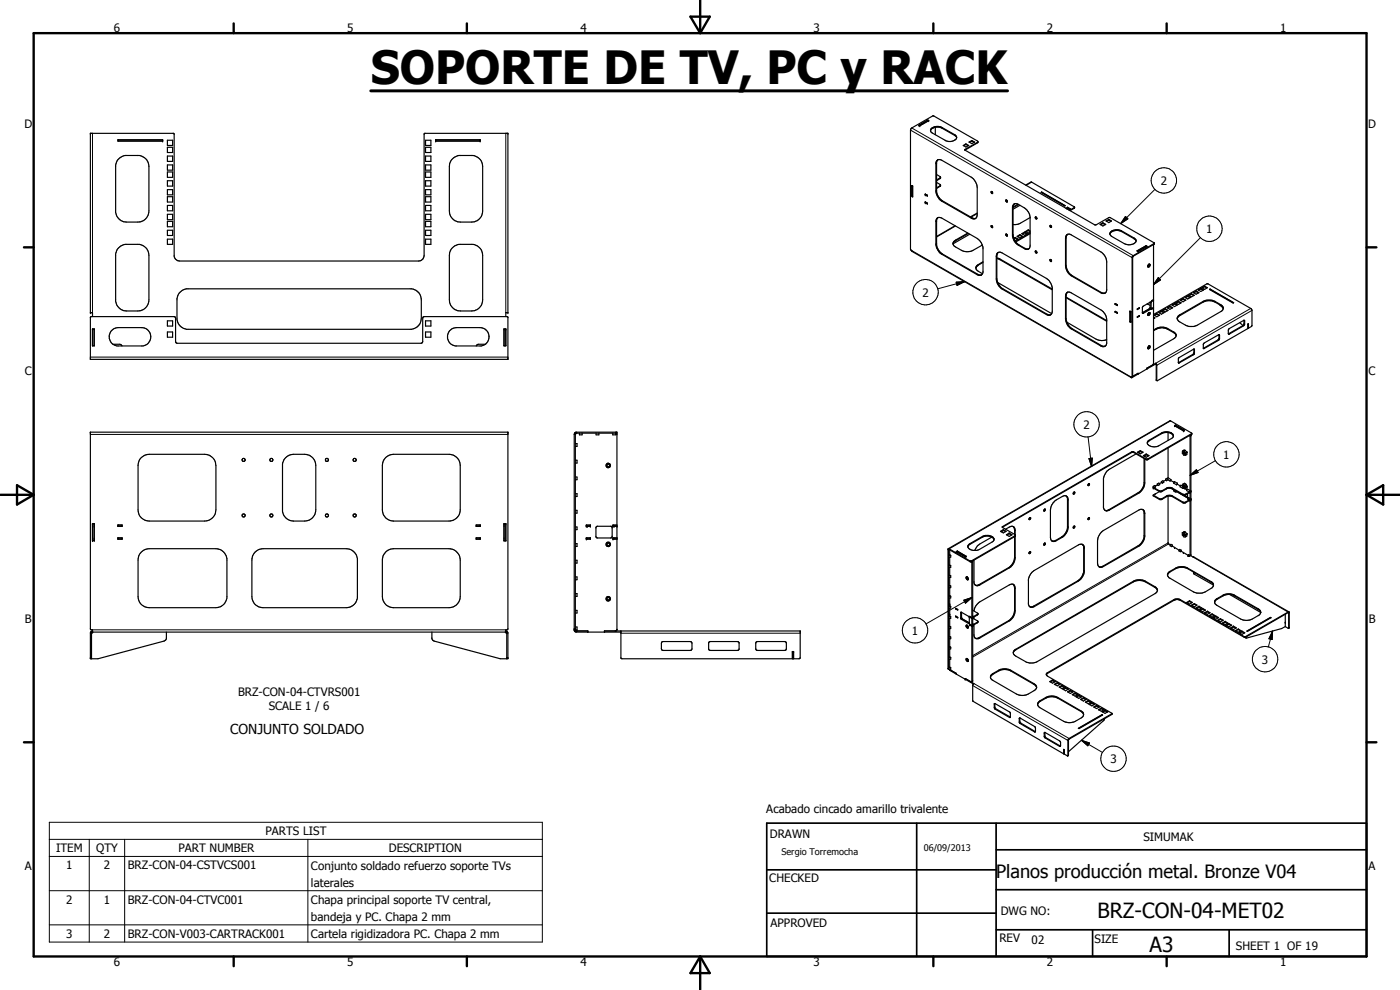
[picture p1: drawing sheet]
<svg xmlns="http://www.w3.org/2000/svg" width="420mm" height="297mm" viewBox="0 0 420 297" stroke-linecap="round" stroke-linejoin="round" font-family="sans-serif">
<g fill="none" stroke="#000" stroke-width=".35">
<path d="M275.8 37.6l2.7-1.6 .2 .2-2.7 1.5zM279.3 39.2l.3 .6 4 2.3a2.47 2.47 0 0 0 3.5-.8v-.2M279.3 39.2a2.15 2.15 0 0 1 3.2-1.1l4 2.3 .6 .7M279.3 39v.2M279.3 39l1.2-.8h1.7l4.3 2.4 .6 .5M280.7 38.2v2.2M35.4 47.9l1-.8 1.2-.4h4.2a3.4 3.4 0 0 1 2.9 3.3v13.3a3.3 3.3 0 0 1-3.4 3.3h-3.3a3.4 3.4 0 0 1-3.3-2.8v-14.3zM35.4 42h13.4v.3h-13.4zM35.5 42v.3M50.2 42.1h1.6v1.5h-1.6zM50.2 46.8h1.6v1.6h-1.6zM50.2 51.6h1.6v1.6h-1.6z"/>
<path d="M50.2 56.9h1.6v1.6h-1.6zM50.2 59h1.6v1.6h-1.6zM50.2 54.2h1.6v1.6h-1.6zM50.2 49.5h1.6v1.6h-1.6zM50.2 44.2h1.6v1.6h-1.6zM127.7 42.1h1.6v1.5h-1.6zM127.7 44.2h1.6v1.6h-1.6zM127.7 46.8h1.6v1.6h-1.6zM127.7 49.5h1.6v1.6h-1.6zM127.7 51.6h1.6v1.6h-1.6zM127.7 54.2h1.6v1.6h-1.6zM127.7 56.9h1.6v1.6h-1.6z"/>
<path d="M127.7 59h1.6v1.6h-1.6zM130.8 42h13.3v.3h-13.3zM135.5 47.9l1-.8 1.2-.4h4.2a3.4 3.4 0 0 1 3 3.3v13.3a3.3 3.3 0 0 1-3.4 3.3h-3.3a3.3 3.3 0 0 1-3.3-3.3v-13.3v-.9zM273.6 55.7l.3 .1v3.1l-.3-.2zM277.7 58.3l.6 .3v.2l-.6-.3zM281.1 52.4l1.1 .6 .1 .5M281.1 54.7l1.2 .8-.1 .4-1.1 .7M281.2 48.2l.5-.3 .7 .1 9.1 5.2a4.2 4.2 0 0 1 1.8 3.1v8.1a1.08 1.08 0 0 1-.6 1.2 1.08 1.08 0 0 1-1.2-.2l-8.9-5-1.1-1.2-.6-1.6v-8.8zM281.3 48l-.2 .7v8.8a3.9 3.9 0 0 0 1.7 2.7l8.9 5.1 1.1 .2M282.2 53.5l-1.1 .7M282.3 53.5h-.1M282.3 53.2l-1.2 .8"/>
<path d="M282.3 55.6l-1.2 .7M289.1 43.6l.8-.4 .8 .4-.8 .5zM289.6 45l39 22.5 4.6-2.2 13.2 7.6M289.9 43.3l-.7 .4M289.9 43.3l.7 .4M289.9 43.2v.1M290.8 42.6l.9-.4 .8 .4-.8 .5zM291.7 42.3l-.7 .4M291.7 42.3l.6 .4M291.7 42.2v.1M293.5 42.5l-13.3-7.7-6.9 3.9 .1 36.4 .3 .3 65.8 37.9M293.5 42.5l-3.9 2.5"/>
<path d="M293.5 42.5l-.1 .3-3.8 2.2M297.5 57.4l.4 .3v.3l-.4-.1zM297.6 57.4l.3 .6M302 60l-.1 .5h.4M302 60l.3 .5M307.8 55.5l1.8-.8 12.9 7.4-.1 .4-1.3 .7M312.5 57.7l.1-.1 7.1 4.1-.2 .1zM312.6 57.6v.1M312.6 57.7l7 4M312.6 57.7l-.1 .1M35.7 74.3l.7-.6 1.2-.4h4.2a3.4 3.4 0 0 1 2.9 3.3v13.4a3.3 3.3 0 0 1-3.4 3.3h-3.3a3.4 3.4 0 0 1-3.3-2.9v-14.2l.4-1.2zM50.2 71.8h1.6v1.5h-1.6z"/>
<path d="M50.2 69.1h1.6v1.6h-1.6zM50.2 61.6h1.6v1.6h-1.6zM50.2 66.4h1.6v1.6h-1.6zM50.2 64.3h1.6v1.6h-1.6zM127.7 71.8h1.6v1.5h-1.6zM127.7 61.6h1.6v1.6h-1.6zM127.7 64.3h1.6v1.6h-1.6zM127.7 66.4h1.6v1.6h-1.6zM127.7 69.1h1.6v1.6h-1.6zM135.8 74.3l.7-.6 1.2-.4h4.2a3.4 3.4 0 0 1 3 3.3v13.4a3.3 3.3 0 0 1-3.4 3.3h-3.3a3.3 3.3 0 0 1-3.3-3.3v-13.4l.2-1.2zM277.7 60.8v-.2l.6 .4M277.7 60.8l.6 .4v-.2"/>
<path d="M277.7 60.8l.6 .4M277.7 60.6l.6 .4M281.3 65.4l-.2 .7v7.3a3.9 3.9 0 0 0 1.7 2.8l10.6 6.1 1.2 .2M281.3 65.4l-.4 .8 .1 7.6a3.9 3.9 0 0 0 1.6 2.5l10.7 6.1 .7 .2 .6-.1M281.3 65.4l.4-.2 .9 .2 10.7 6.1a4.1 4.1 0 0 1 1.7 2.8v7.4l-.4 .8M286 73.2l.5 .8 2 1.1a3.8 3.8 0 0 0 3.5 0l2.8-1.6M286.6 67.7l-5.5 3.3M290.4 69.9l-3.6 2.2-.6 .5-.2 .6M290.6 70.1l-3.8 2.2-.6 .5-.2 .4M291 70.3l-5 2.9M293.3 63.9l-2.1 1.2M295 78.7l-1.8 1.2-.3 .6"/>
<path d="M295 78.5l-1.8 1.2-.3 .8M297.5 67.7l.4 .2-.1 .4-.3-.2zM297.6 67.7l.3 .5M299.2 77.6l16.6 9.4M299.2 77.3l16.6 9.4M299.4 75.8l-.4 1.1v6.8a4.2 4.2 0 0 0 1.8 3l13.2 7.7 .8 .2 .6-.2M299.5 75.9l-.3 .9v6.8a4.2 4.2 0 0 0 1.7 3l13.5 7.8h1M299.5 75.9l.5-.3 .8 .3 13.2 7.6a4.4 4.4 0 0 1 1.8 2.8v7.3l-.2 .5M302 70.2l.3 .5M302 70.2l-.2 .2 .1 .3h.4M304.2 61.4l.2-.3h.7l2.6 1.4a3.9 3.9 0 0 1 1.4 2.6v8.8a1.01 1.01 0 0 1-.6 .9 1.01 1.01 0 0 1-1.1-.2l-1.8-1a3.8 3.8 0 0 1-1.7-2.8v-8.7zM304.3 71.7l.5 .9"/>
<path d="M304.5 61.1l-.5 1.1v8.2l.3 1.3M304.7 71.4l.6 .4M304.7 71.4l-.4 .3M304.7 71.2l-.5 .3M304.7 71.2l.8 .5-1 .4M304.7 71.2v.2M304.8 72.6l.8 .7 2.2 1.3 .9 .1M305.3 70.9l.8-.5 .8 .5-.8 .5zM305.5 61.3l-1.4 .8M305.7 61.4l-1.7 .9M306.1 70.6l.6 .4M306.1 70.6l-.7 .4"/>
<path d="M306.1 70.4v.2M306.1 61.6l-2.1 1.2M306.7 70.1l.8-.5 .8 .5-.8 .5zM307.5 69.8l-.7 .4M307.5 69.8l.6 .4M307.5 69.6v.2M308.6 69.2l.5 .3M308.6 69.2l-.7 .4M308.6 69l-.8 .5 .8 .4 .5-.3M308.6 69l.5 .3M308.6 69v.2M309.1 65.3l-3.4 1.9-1.7 .2"/>
<path d="M309.1 70.1l-4.3 2.5M309.1 69.9l-4.4 2.5M310.7 75.4l.1-.1a.32 .32 0 0 1 .3 .2 .32 .32 0 0 1-.1 .4zM310.7 65.2l.4 .1v.4l-.3-.2zM310.9 75.3l.3 .5M310.9 65.1l.3 .5M315.1 67.7l.4 .1v.4l-.3-.1zM315.3 77.9l-.1 .4 .2 .2 .2-.1M315.3 77.9l.3 .5M315.3 67.6l.3 .6M320.1 62.5v.2M320.2 70.4h1.1l9.1 5.2a4 4 0 0 1 1.7 2.8v8.7a1.06 1.06 0 0 1-.6 .9 1.06 1.06 0 0 1-1.1-.2l-9.1-5.2a3.9 3.9 0 0 1-1.5-2.9v-8.2z"/>
<path d="M320.3 62.4v.3M320.4 70.3l-.5 .8 .1 9.1a4.2 4.2 0 0 0 1.7 2.5l8.8 5.1 1.2 .1M320.4 62.4l.7 .4M320.4 62.4l-.3 .2M320.4 62.2l.9 .5-.6 .3M320.4 62.2l-.5 .3M320.4 62.2v.2M322.5 62.2l-1.5 .9M330.1 67.3l.9-.5 .8 .5-.8 .5zM331 67.1l-.6 .3M331 67.1l.7 .3M331 66.8v.3"/>
<path d="M331.9 66.3l.9-.5 .8 .5-.8 .5zM332.8 66l-.7 .4M332.8 66l.6 .4M332.8 65.8v.2M333.1 70.2a2.64 2.64 0 0 1 3.5-.7l4.3 2.6M333.1 70.2l.6 .8 3.7 2.1a2.65 2.65 0 0 0 3.5-.8v-.2M333.1 70.2a2.33 2.33 0 0 1 3.5-.9l3.7 2.1 .6 .7M341.3 75.3l2.6-1.6 .3 .2-2.6 1.5zM341.3 75.3h.1M344.6 79.4l.3-.2a.48 .48 0 0 1 .2 .6 .48 .48 0 0 1-.6 .3zM344.8 79.3l-.3 .5M344.9 79.2l-.4 .8"/>
<path d="M346.2 73.4v35.7l-.3 .4-1.7 1M346.4 72.9v.4l-6.5 3.8v35.9l-.2 .2M346.4 72.9l-6.4 3.9-.2 .3-.1 36.1M27.1 95.2l.2-.2h25.1l.3 .5v7l.5 .5h73.2l.5-.5v-7l.3-.5h25l.2 .2v12.6h-125.3zM27.8 95v-1.2h-.7v-53.8h25.1l.1 36.9a1.8 1.8 0 0 0 1.6 1.4l72.3-.1 .7-.5 .4-1.1 .1-36.6h25v53.8h-.6v1.2M27.8 98.7h.5v5.1h-.5zM33.4 99.2l1-.6 1.1-.3h7.1a2.77 2.77 0 0 1 2.6 2.6 2.77 2.77 0 0 1-2.2 2.9h-7.9a2.82 2.82 0 0 1-1.7-4.6zM50.2 96.3h1.6v1.5h-1.6zM50.2 99.6h1.6v1.6h-1.6zM53.8 87.9l1-.8 1.2-.4h67.5a3.4 3.4 0 0 1 2.9 3.3v5.5a3.4 3.4 0 0 1-2.9 3.3h-67.5a3.5 3.5 0 0 1-2.9-2.9v-6.4zM127.7 96.3h1.6v1.5h-1.6zM127.7 99.6h1.6v1.6h-1.6z"/>
<path d="M134.9 99.2l1-.6 1.1-.3h7.1a2.77 2.77 0 0 1 2.7 2.6 2.77 2.77 0 0 1-2.3 2.9h-7.9a2.82 2.82 0 0 1-1.7-4.6zM151.3 98.7h.5v5.1h-.6zM292.9 80.5v.2a2.98 2.98 0 0 0 1.9 1.4M299.4 84.8l16.2 9.3M315.6 94.1l-.2 .3M319.9 89.3l12.2 7.1M319.9 89.2l12.2 7M320.2 96.7l8.8 5.1 1.7 .4 1.4-.3M320.4 87.7l.9 .1 9.1 5.2a3.8 3.8 0 0 1 1.7 2.7v7.3l-.4 .8M320.4 87.7l-.5 .8v7.3a4.3 4.3 0 0 0 1.8 2.8l8.8 5.1 1.2 .1M320.4 87.7l-.5 .4-.1 .8v6.7a3.9 3.9 0 0 0 1.7 3.1l8.9 5.1 .5 .2 .8-.2M334.7 91.1l.7 .3v.3l-.7-.4z"/>
<path d="M334.7 93.4l.7 .4v.2l-.7-.4zM334.7 93.6h.1M334.7 91.3h.1M339.1 96.4l.3 .2M339.1 93.4v3M339.1 93.4l.3 .1M339.4 93.5h.1M339.4 93.5v3.1M339.4 96.6h.1M341.3 92.7l.7-.4v.2l-.7 .4zM341.3 95l.7-.3v.2l-.7 .3zM341.9 92.5h.1"/>
<path d="M341.9 94.8l.1 .1M341.9 94.8l-.6 .3M341.9 92.4v.1M341.9 94.7v.1M341.9 92.5l-.6 .3M343 91.9l2.3-1.3 .2 .2-.1 1.8-2.5 1.4-.1-1.8zM344.3 91.2l.9 .5M344.8 93.9l-.3 .4M344.9 93.8l.3 .2-.4 .7a.41 .41 0 0 1-.4-.4 .41 .41 0 0 1 .4-.4M344.9 93.8l-.4 .7M344.9 93.8l-.1 .1M345.2 90.7l-.2 1.9-2.2 1.3"/>
<path d="M346.1 92.5h.1M346.1 90.1h.1M346.2 94.4l16.3-9.3 13 7.5 .2 .5v4.6l-1 .8M346.2 95.4l.2 .1M346.2 95.2l.4 .2-.4 .2M346.2 99.2a3.8 3.8 0 0 1 4.3-.4l2 1.1 .4 .6M346.2 99a3.9 3.9 0 0 1 4.3-.4l2 1.1 .5 .8M346.2 92.2l-.6 .6 .6-.3M346.2 89.9l-.6 .3v.3l.6-.4M346.2 92.4l-.6 .4M346.2 90.1l-.6 .3M346.4 94.6l.8-.5 .8 .5-.8 .4z"/>
<path d="M347.2 94.3l-.7 .4M347.2 94.3l.6 .4M347.2 94.1v.2M347.8 93.8l.8-.5 .8 .5-.8 .5zM348.6 93.5l-.7 .4M348.6 93.5l.6 .4M348.6 93.3v.2M348.9 93.1l.8-.5 .9 .5-.9 .5zM349.7 92.8l-.7 .4M349.7 92.8l.7 .4M349.7 92.6v.2M350.3 92.3l.8-.5 .8 .5-.8 .5z"/>
<path d="M351.1 92l-.6 .4M351.1 92l.7 .4M351.1 91.8v.2M351.7 91.5l.8-.5 .8 .5-.8 .5zM352.5 91.2l-.6 .4M352.5 91.2l.7 .4M352.5 91v.2M352.8 90.8l.8-.4 .9 .4-.9 .6zM353.6 90.6l-.6 .4M353.6 90.6l.7 .4M353.6 90.4v.2M354.2 90l.8-.4 .9 .4-.9 .6z"/>
<path d="M355 89.8l-.6 .4M355 89.8l.7 .4M355 89.6v.2M355.6 89.2l.8-.4 .9 .4-.9 .5zM356.4 88.9l-.6 .4M356.4 88.9l.7 .4M356.4 88.8v.1M356.7 88.6l.9-.5 .8 .5-.8 .5zM357.6 88.3l-.7 .4M357.6 88.3l.6 .4M357.6 88.1v.2M358.1 87.8l.9-.5 .8 .5-.8 .5z"/>
<path d="M359 87.5l-.7 .4M359 87.5l.7 .4M359 87.3v.2M359.6 87l.8-.5 .8 .5-.8 .5zM360.4 86.7l-.7 .4M360.4 86.7l.6 .4M360.4 86.5v.2M360.7 86.3l.8-.4 .9 .4-.9 .5zM361.5 86l-.7 .4M361.5 86l.7 .4M361.5 85.9v.1M363 86.9l.2-.2 7 4.1-.1 .1z"/>
<path d="M363.2 86.7v.1M363.2 86.8l7 4M363.2 86.8l-.2 .1M366 91.4l1.1 1-.5-.6-2-1.2a3.9 3.9 0 0 0-3.5 0l-7.3 4.3-.5 .5M367.1 92.6l-.5 .7-8.2 4.6-1.4 .1-.9-.3-2.3-1.3-.5-.6v-.4M367.1 92.6l-.5-1-2-1.2a4.1 4.1 0 0 0-3.3-.1l-7.3 4.2-.7 .9M367.1 92.4v.2M372.1 96.8l.9 .9M373.1 97.7l-4.4 2.5M373.3 96.1l-4.4 2.5-.3 .5 .1 1.1M373.3 96.1l.2 .2v1l-.3 .4-4.5 2.5M373.3 96.1v1.2l-.2 .4"/>
<path d="M374.5 98.6l-27.3 15.6M374.6 98.4l.1 .1M374.6 97.2v1.3M374.6 98.5l-.1 .1M374.7 98.5v-1.3h-.2v1.4M27.8 103.7h.5M33.9 103.3h2l.7 .5M145.6 103.3h-2l-.7 .5M151.3 103.7h.5M341.5 112.2l-1.7 1.1-.4-.2 .3 .1M341.5 112.2v-.2l-1.6 .9 1.7-.9v.2M341.5 112.2h.1"/>
<path d="M344.2 110.5v.2M344.2 110.7l-2.6 1.5M344.8 103.8h.2a.49 .49 0 0 1 .1 .6 .49 .49 0 0 1-.6 .2zM344.8 103.8l-.3 .6M344.9 103.8l-.4 .7M346.8 109l.4 .5v4.7M346.8 109.2l-2.6 1.5M346.8 109l-2.6 1.5M346.8 109.2l.2 .2v4.7M346.8 109v.2M347 114.1h.1M347 114.1l.2 .1"/>
<path d="M352.9 100.5l-.1 .6-.3 .4-6.3 3.6M358.3 104.7l-.1 1.5-4.6 2.6M358.3 104.7v1.6l-4.5 2.7-.2-.2M358.3 104.7l-4.5 2.7-.2 1.4M361.4 102.9l4.3-2.4h.3v1.1l-.3 .5-4.5 2.5-.1-1.3zM365.8 100.4l-.1 1.5-4.6 2.6M368.7 100.2h.1M42.4 137.3l1.1-.7 1.3-.3h16.6a3.4 3.4 0 0 1 3.4 3.4v13.3a3.4 3.4 0 0 1-3.4 3.3h-16.6a3.3 3.3 0 0 1-3.4-3.3v-13.3l.5-1.7zM85.8 137.3l1-.7 .9-.2 3.7-.1a3.3 3.3 0 0 1 3.4 3.4v13.3a3.3 3.3 0 0 1-3.4 3.3h-3.3a3.4 3.4 0 0 1-3.3-2.9v-14.2l.4-1.2zM115.7 137.3l1.1-.7 1.3-.3h16.7a3.4 3.4 0 0 1 3.3 3.4v13.3a3.4 3.4 0 0 1-3.3 3.3h-16.7a3.4 3.4 0 0 1-3.3-3.3v-13.3l.2-1.3zM172.7 138.1h.5v.8h-.5M172.7 133.1h.5v.8h-.5"/>
<path d="M173.2 130l-.5 .3M173.9 130v.5h.8v-.5M178.9 130v.5h.8v-.5M183.9 130v.5h.8v-.5M184.7 130l.5 .5v58.4M185.1 130v.3M340.9 136.2l-8 4.6a4.4 4.4 0 0 0-1.7 2.8v8.7l.4 .8M341.4 135.7l.8-.5 .9 .5-.9 .5zM342.2 135.4l.7 .4M342.2 135.4l-.7 .4M342.2 135.2v.2M342.3 135.5l-.7 .3"/>
<path d="M343.1 136.7l.9-.5 .8 .5-.8 .5zM343.4 137.6l-.1 7.8a3.9 3.9 0 0 1-1.7 2.4l-8.8 5.2-1.2 .1M343.6 137.7v7.2a4.2 4.2 0 0 1-1.8 3.1l-8.9 5-.7 .3-.6-.2M343.6 136.7v.2M344 136.4l-.6 .4M344 136.4l.6 .4M344 136.2v.2M350.6 129.8v2.4M350.6 134.4v8.9M352.2 130.9l-.6 .7-3.8 2.1a2.47 2.47 0 0 1-3.5-.7M352.2 130.9a2.23 2.23 0 0 0-3.3-1.1l-4.2 2.4-.4 .8M352.2 130.9a2.48 2.48 0 0 0-3.6-.8l-3.7 2.1-.6 .8"/>
<path d="M352.8 127.6l-.3 .1 2.7 1.5M352.8 127.6l2.7 1.5-.3 .1M352.8 127.6l2.6 1.5-.2 .1M354.9 135.3h.4M354.9 135.3l-.1 .7 .5 .6h.5M355.2 135.7l.3 .2v.3l-.3-.1zM355.3 135.3l.5 .6M355.4 135.1h.1M355.4 135.1h.3M355.4 135.1l-.5 .2M355.7 135.1l.6 .6M355.7 135.1l-.4 .2"/>
<path d="M355.8 135.9v.7M356.3 135.7l-.1 .7-.4 .2M356.3 135.7l-.5 .2M357.1 130.6l.1 16.9M357.3 130.5l.1 .1M357.4 130.5v36.1l-.3 .2M357.7 130.1l-13.3 7.7-.5-.1-3.8-2.2-.4 .1-38.9 22.6M357.7 130.3v-.3l-6.6-3.7-66.5 38.3M357.7 130.3l-13.3 7.7-.5-.1-3.8-2.2-.4 .1-38.9 22.4M357.7 130.3l-.3 .4M27.8 157.1h.5v5.1h-.5zM35.4 157.6l1.2-.1v.4h-1.2z"/>
<path d="M35.5 157.6v.3M142.9 157.5h1.2v.4h-1.2zM144.1 157.6v.3M151.2 157.6h.1M151.2 157.9h.1M151.2 157.1h.6v5.1h-.6zM172.7 143.1h.5v.8h-.5M172.7 148.1h.5v.9h-.5M172.7 153.1h.5v.9h-.5M172.7 158.1h.5v.8h-.5M176 157.6h1.2v.3h-1.2zM177.2 157.6v.3"/>
<path d="M179 158h4.5l.2 .2v2.9l-.2 .2h-4.5l-.2-.2v-2.9zM185.2 157.6h-1.2v.3h1.2M300.3 159.4l.8-.5 .9 .5-.9 .5zM300.8 158.2l3.9 2.3M301.1 159.1l.7 .4M301.1 159.1l-.7 .4M301.1 158.9v.2M301.1 159.2l-.6 .4M302.9 159.9v.2M304.1 158h-1l-1.3 .8M304.1 158l.4 .4 .2 .8v8.1a3.8 3.8 0 0 1-1.8 3.1l-8.9 5.1a1.05 1.05 0 0 1-1.1 .2 1.05 1.05 0 0 1-.6-.9v-6.7M304.1 158l.1 .1a2.75 2.75 0 0 1 .3 2.2"/>
<path d="M308.9 155.5l.3-.2a.3 .3 0 0 1 0 .4 .3 .3 0 0 1-.4 0zM309.1 155.3l-.3 .5M313.4 152.8h.3l-.2 .5h-.2zM313.6 152.7l-.3 .5M319.9 148.8h-.8l-2.1 1.2a4.2 4.2 0 0 0-1.8 3v8.2l.2 .8 .5 .4M319.9 148.8l.5 .4 .2 .8v8.2a3.9 3.9 0 0 1-1.8 3l-2 1.1-.9 .1M319.9 148.8l.5 .8v8.8a4 4 0 0 1-1.8 2.7l-2 1.2h-.7M322.1 147.8l.3-.2a.35 .35 0 0 1 .1 .4 .35 .35 0 0 1-.4 .2zM322.1 158l.3-.1a.3 .3 0 0 1 .1 .4 .3 .3 0 0 1-.4 .1zM322.4 147.6l-.3 .5M322.4 157.9l-.3 .5M326.7 155.4a.24 .24 0 0 1 .2 .3 .24 .24 0 0 1-.4 0z"/>
<path d="M326.8 155.3l-.3 .5M326.8 145.1l-.3 .5M326.8 145.1l-.3 .4M326.8 145.1h.1M326.8 145.1h.1a.3 .3 0 0 1 0 .4 .3 .3 0 0 1-.4 0M326.8 155.3h.1M330.4 159.8l11.4-6.8a1.09 1.09 0 0 1 1.2-.1 1.09 1.09 0 0 1 .6 1.2v6.7a4.2 4.2 0 0 1-1.8 3.1l-10.6 6.1a1.07 1.07 0 0 1-1.3 .1 1.07 1.07 0 0 1-.5-1.1v-6.8l.3-1.2zM342.9 152.9l.5 .8v7.3a3.8 3.8 0 0 1-1.8 2.7l-10.6 6.2-1.2 .2M346.1 145.9v.5l1.9 1.1M346.1 148.5v.3l2 1.1h.6l1.8-1.1h.9l3.8 2.1h.6l1.6-1-.2 .1M346.1 148.5l2.2 1.2 2.2-1.1h.9l3.9 2.1 2.1-1.1-.2 .2M346.1 145.9l.4-.2 .3 .4-.4 .2"/>
<path d="M346.1 145.9l.3 .4M346.4 146.3l-.3-.1 2.2 1.2 2-1.1h1.4l3.6 2.1 2.1-1-.2 .1M346.7 148.2l-.6 .3M346.7 148.2h.1M347.3 145.5l-.6 .3M347.3 145.2l.5-.3 .3 .5-.5 .3M347.3 145.2l.3 .5M347.3 145.2v.3M347.3 145.5l.3 .2M348 147.5h.6l1.7-.9 .9-.1 4.3 2.1M348 147.5l-1.3 .7M348.6 144.5v.3"/>
<path d="M348.6 144.8l.3 .1M348.6 144.8l-.7 .4M348.6 144.5l.4-.3 .3 .5-.4 .2M348.6 144.5l.3 .4M349.8 144.1l-.6 .3M349.8 143.8l.5-.3 .3 .5M349.8 143.8l.3 .4M349.8 143.8v.3M349.8 144.1l.3 .1M350.6 148.8v14.1l.7 .6M350.6 144l.5 .3M350.6 143.3l-.3 .3"/>
<path d="M350.6 143.3l.8 .6M350.6 144l-.5 .2M351.4 146.5l.9 .5M351.4 144.2l.9 .5M351.4 143.9l-.3 .4M351.4 144.2l-.3 .1M351.4 143.9v.3M352.3 144.7h.1M352.3 147h.1M352.4 147l-.2 .3 .4 .2M352.8 147.2l-.2 .3M352.9 147.3v.1"/>
<path d="M352.9 147.4l3.6 2.1M352.9 147.4l-.3 .1M353.3 145v.3M353.3 145.3l1 .5M353.3 145l-.2 .5M353.3 145.3l-.2 .2M353.3 145l-.8-.5-.3 .4 .9 .6M353.9 147.8l2.4 1.5 .1-1.2M354.8 159.9v.6l.5 .6h.5M354.9 145.8l-.5-.2-.3 .4 .9 .6M355 145.2l.5-.2 .5 .3M355 145.2l.6 .4"/>
<path d="M355 145.2l-.2 .5 .2 .6 .6 .4M355.1 145.7a.33 .33 0 0 1 .4 .2 .33 .33 0 0 1-.1 .4zM355.1 146.4l-.1 .2M355.2 146.5l-.2 .1M355.3 159.8l.5 .6M355.3 159.8l-.5 .1M355.4 159.6h.1M355.4 159.6h.3M355.4 159.6l-.6 .3M355.5 148.6l.9 .5M355.6 145.6l.3 .7M355.7 159.6l.6 .5"/>
<path d="M355.7 159.6l-.4 .2M355.7 146.6l.5 .3M355.9 146.3l-.3 .4M356 145.3l.3 .7M356 145.3l-.4 .3M356.3 146l-.7 .7M356.3 146l-.4 .3M356.4 146.7l.8 .5-.3 .4-.8-.4zM356.5 149.5h.1M356.7 149.3l.5 .2-.3 .5-.5-.3zM357.2 147.7v2.2M357.2 150l-.1 16.8"/>
<path d="M357.2 148l-.3-.2 .5-.2-1.9 1M357.2 147.5l-.3 .1M357.2 150l-.3 .2 .3 .2M357.2 149.9l-.3 .1M35.4 161.4h1.2v.4h-1.2zM35.4 161.7h1.2M35.5 161.4v.3M42.4 165.7l1.1-.8 1.3-.3h20a3.5 3.5 0 0 1 3.3 3v11.9a3.4 3.4 0 0 1-3.3 2.8h-20a3.3 3.3 0 0 1-3.4-3.3v-11l.3-1.3zM76.6 165.7l1.1-.8 1.2-.3h25a3.5 3.5 0 0 1 3.4 3v11.9a3.4 3.4 0 0 1-3.4 2.8h-25a3.3 3.3 0 0 1-3.3-3.3v-11l.2-1.3zM115.7 165.7l1.1-.8 1.3-.3h16.7a3.5 3.5 0 0 1 3.3 3.4v11a3.4 3.4 0 0 1-3.3 3.3h-16.7a3.3 3.3 0 0 1-3.3-3.3v-11l.2-1.3zM142.9 161.4h1.2v.4h-1.2zM142.9 161.7h1.2"/>
<path d="M144.1 161.4v.3M151.2 161.4h.1M151.2 161.7h.1M172.7 163.1h.5v.9h-.5M172.7 168.1h.5v.9h-.5M172.7 173.1h.5v.8h-.5M172.7 178.1h.5v.8h-.5M176 161.4h1.2v.4h-1.2zM176 161.7h1.2M177.2 161.4v.3M184 161.7h1.2M185.2 161.4h-1.2v.4h1.2"/>
<path d="M284.8 169.7v.5h.5v-.5M284.8 169.7h.5M284.8 166.6v.6h.5v-.6M284.8 172.8v.5h.5v-.5M284.8 175.8v.5h.5v-.5M284.8 178.9v.5h.5v-.5M284.8 175.8h.5M284.8 178.9h.5M284.8 172.8h.5M284.8 166.6h.5M285 166.5l-.2 .1M285 165v1.5"/>
<path d="M285 167.2v2.3M285 170.2v2.4M285 173.3v2.4M285 176.3v2.4M285 179.4v2.4M285 169.5l.3 .2M285 169.5l-.2 .2M285 175.7l.3 .1M285 175.7l-.2 .1M285 178.7l.3 .2M285 178.7l-.2 .2M285 172.6l.3 .2"/>
<path d="M285 172.6l-.2 .2M285 166.5l.3 .1M287.3 165.4l-.3 .1 2.7 1.5M287.3 165.4l2.7 1.5-.3 .1M287.3 165.4l2.6 1.5-.2 .1M290.2 173.1l.4 .7M290.4 173.1a.43 .43 0 0 0-.5 .5 .43 .43 0 0 0 .5 .4l.2-.1M290.4 173.1l.2 .8M290.4 173.1l.2 .6M291.4 168.5h.1M291.4 168.5l-6.7-3.6v35.9M291.6 168.4v36.2"/>
<path d="M291.9 168.3v16.9l.3-.2-.3-.2M297.6 161.2l-4.1 2.4-1 1.5M298.3 161.9l-.3 .6-4 2.3-.9 .3h-1.1a1.87 1.87 0 0 1-1.5-1M298.3 161.9a1.46 1.46 0 0 0-1.6-1.2h-1l-.9 .3-3.8 2.2-.5 .5v.4M298.3 161.9a2.57 2.57 0 0 0-3.5-.7l-4 2.3-.3 .6M302 160.4l.9-.5 .8 .5-.8 .6zM302.9 160.1l.7 .4M302.9 160.1l-.7 .4M304.1 175.3l.4 .5 .2 .7v6.8a3.9 3.9 0 0 1-1.8 3l-8.9 5.1-.4 .2-.9-.1M304.1 175.3l-1.2 .2-8.9 5.1a4 4 0 0 0-1.7 2.7M304.1 175.3l.4 1.1v6.7a3.8 3.8 0 0 1-1.8 3.1l-8.8 5.1-1.2 .2M304.5 161v6.3a4.2 4.2 0 0 1-1.8 3l-8.8 5.1-1.2 .2"/>
<path d="M304.7 160.7l-13.2 7.6h-.4l-6.3-3.6-.3 .1v35.9l.2 .1M304.7 160.9l-13.3 7.6M309.1 165.5l-.3 .4M309.1 165.5h.1a.3 .3 0 0 1 0 .4 .3 .3 0 0 1-.4 0M309.1 165.5l-.3 .5M309.7 171.7l14-8.2a1.06 1.06 0 0 1 1.1-.2 1.06 1.06 0 0 1 .6 1v7.3a4.1 4.1 0 0 1-1.7 2.7l-13.8 7.9a.93 .93 0 0 1-1.3-1v-7.3l.3-.9zM313.3 163.1l.2-.2a.3 .3 0 0 1 .2 .4 .3 .3 0 0 1-.4 .2zM313.6 162.9l-.3 .5M324.8 163.3l.4 .8v7.3a4.1 4.1 0 0 1-1.7 2.8l-13.3 7.7-1.1 .1M347.4 177.2l-.5-1-3.2-1.8a3.9 3.9 0 0 0-3.5 0l-35.6 20.5-.5 1M347.4 177.2l-.7 .9-35.7 20.6a3.7 3.7 0 0 1-3.2-.2l-3.2-1.8-.5-.8M347.4 177.2l-.5-.8-3.2-1.8a3.9 3.9 0 0 0-3.5 0l-35.4 20.4-.6 .7"/>
<path d="M350.4 172.6l.4 .8 7.6 4.3a4.1 4.1 0 0 0 3.3-.1l2-1.2 .5-.8M350.4 172.6l.3-.9 2.2-1.3a3.8 3.8 0 0 1 3.5 0l7.3 4.3 .4 .3 .1 .6M350.4 172.4v.2M350.4 172.4l.7-.8 2-1.1a4 4 0 0 1 3.3 .1l7.1 4.1 .6 .5 .1 .4M351.9 163.9l2 1.2M351.9 163.6l-.5-.3-.3 .4 .5 .3M351.9 163.6l-.3 .4M351.9 163.9l-.3 .1M351.9 163.6v.3M354.5 165.4l2.1 1.2M354.5 165.1l-.4-.3-.3 .5 .4 .2M354.5 165.1l-.3 .4"/>
<path d="M354.5 165.4l-.3 .1M354.5 165.1v.3M355.2 160.2a.28 .28 0 0 1 .3 .2 .28 .28 0 0 1-.1 .3zM355.4 160.7h.1M355.8 160.4v.7M356.3 160.1l-.1 .7-.4 .3M356.3 160.1l-.5 .3M356.7 166.4l.5 .2-.6 .3-.2-.1zM356.9 166.8h.1M357.1 166.8l-.5 .1M357.3 166.7l29.5 16.9M358.2 171.7l.2 .6 5.8 3.3"/>
<path d="M369 178.4l1.3 .2 7.3 4.3 .8 .9M369 178.4h-.8a6.2 6.2 0 0 0-3 1.4l-.7 .9M369 178.4l9.4 5.4M27.8 189.7h124M27.8 189.7v-.7l-.7-.2v-59.1h125.3v59.1l-.6 .2v.7M27.8 189.3l-.7 .5v7.9h2.3l19.8-5.3 .7-.8v-1.9M27.8 189.7l-.3 .2v7.8M27.8 189.7l-.3 .3M151.8 189.7l.3 .2v7.8M151.8 189.3l.6 .5v7.9h-2.3l-19.8-5.3-.7-.8v-1.9M151.8 189.7h.1M151.9 189.7l.2 .3"/>
<path d="M172.3 189l.5 .7h13.5M172.3 189v-58.7l.5-.6h12.4v.3h-12.2l-.3 .2v58.9l.3 .2M172.7 188.1h.5v.9h-.9M172.7 189l.2 .2zM172.7 183.1h.5v.8h-.5M172.8 189.2l.4 .1M172.9 189.2l.1 .1M173 189.3h3.4v.4M176.4 189.3v.4M184.8 189.3h-.2M184.8 189.3h-.1M184.9 189.2l-.1 .1"/>
<path d="M185.1 189.1l-.2 .2M185.1 189v.1M185.2 188.8l-.1 .3M186.3 189.3v8.1l.3 .3h53.2l.3-.4v-8h-58.7v.4M198.7 192.6l8.5-.1 .5 .5v1.6l-.5 .6h-8.2l-.5-.6v-1.6zM212.8 192.7l.3-.2h8.2l.5 .3v2l-.5 .4h-8.2l-.4-.4zM226.9 192.7l.4-.2h8.2l.5 .5v1.6l-.5 .6h-8.2l-.5-.6zM237.8 197.7v-2.2h.4v2.2M284.8 188.1h.5M284.8 191.1v.5h.5v-.5M284.8 181.9v.6h.5v-.6M284.8 185v.5h.5v-.5"/>
<path d="M284.8 188.1v.5h.5v-.5M284.8 194.2v.5h.5v-.5M284.8 197.3v.5h.5v-.5M284.8 181.9h.5M284.8 194.2h.5M284.8 197.3h.5M284.8 191.1h.5M284.8 185h.5M285 182.5v2.4M285 185.5v2.4M285 188.6v2.4M285 191.6v2.5"/>
<path d="M285 194.7v2.4M285 197.8v2.4M285 191l-.2 .1M285 181.8l.3 .1M285 181.8l-.2 .1M285 187.9l.3 .2M285 187.9l-.2 .2M285 194.1l.3 .1M285 194.1l-.2 .1M285 197.1l.3 .2M285 197.1l-.2 .2M285 191l.3 .1"/>
<path d="M285 184.9l.3 .1M285 184.9l-.2 .1M286.8 182.5l.6 .3v.2l-.6-.3zM286.8 184.8l.6 .4v.2l-.6-.4zM286.9 182.6l-.1 .1M286.9 185h-.1M286.9 185l.5 .3M286.9 182.5v.1M286.9 184.9v.1M286.9 182.6l.5 .4M288.4 183.7l2.5 1.4v2l-2.5-1.4zM288.6 183.7l.1 1.9 2.2 1.3"/>
<path d="M290.2 187.6l.4 .7M290.2 197.6l.4 .7M290.2 187.6a.43 .43 0 0 0-.2 .6 .43 .43 0 0 0 .6 .1M290.2 197.6h-.1a.49 .49 0 0 0-.1 .6 .49 .49 0 0 0 .6 .2l-.2-.7M290.2 187.6l.2 .1M290.2 197.6l.2 .1M290.4 187.7l.2 .4M290.4 197.7l.2 .5M290.6 188.1v.2M291 187.5l.7 .4 .5-.4-.3 .5M291 187.5v-.2l.7 .3M291 185.1l.7 .4"/>
<path d="M291.7 185.3l-.7-.4v.3l.7 .3M291.9 183.1l1.5 .9 .1 .3-1.8 1.2M291.9 187.7v16.7l-.3 .2M291.9 185.3v2.2M291.9 187.5l-.2 .1M291.9 185.1l-.2 .2M291.9 185.3l-.2 .2M291.9 187.2l.3 .1-.3 .2M291.9 185.3l.3-.1-.3 .5M292 185.5l1.4 .9 .1 .3-1.8 1.1-.7-.3M292.3 185.2v.5M292.3 187.5v3.2l.4 .8"/>
<path d="M293.5 186.5l-1.8 1.1M293.5 184.1l-1.8 1.2M304.1 195.7v.2M356.1 180.8l.9-.5 .8 .5-.8 .5zM357 180.5l.7 .3M357 180.5l-.7 .3M357 180.3v.2M357.6 181.6l.8-.5 .8 .5-.8 .5zM358.4 181.3l.7 .4M358.4 181.3l-.7 .4M358.4 181.1v.2M359 182.4l.8-.5 .8 .5-.8 .5z"/>
<path d="M359.8 182.1l.7 .4M359.8 182.1l-.7 .4M359.8 181.9v.2M360.1 183l.8-.5 .9 .5-.9 .5zM360.9 182.8l.7 .3M360.9 182.8l-.7 .3M360.9 182.5v.3M361.5 183.9l.9-.5 .8 .5-.8 .4zM362.4 183.6l.6 .3M362.4 183.6l-.8 .3M362.4 183.4v.2M362.9 184.7l.9-.5 .8 .5-.8 .5z"/>
<path d="M363.8 184.4l.6 .4M363.8 184.4l-.7 .4M363.8 184.2v.2M364 185.3l.9-.5 .8 .5-.8 .5zM364.5 180.7l.1 .4 .6 .6 7.1 4a4 4 0 0 0 3.6 0l2-1.1 .5-.8M364.5 180.7l.1-.6 .6-.5a5.1 5.1 0 0 1 4.8-1.2l7.6 4.3 .6 .5 .2 .6M364.9 185l.6 .4M364.9 185l-.7 .4M364.9 184.8v.2M365.4 186.1l.9-.5 .8 .5-.8 .5zM366.3 185.8l.6 .4M366.3 185.8l-.7 .4"/>
<path d="M366.3 185.6v.2M366.8 186.9l.9-.5 .8 .5-.8 .5zM367.7 186.6l.6 .4M367.7 186.6l-.7 .4M367.7 186.4v.2M367.9 187.6l.9-.5 .8 .5-.8 .5zM368.8 187.3l.7 .4M368.8 187.3l-.7 .4M368.8 187.1v.2M369.3 188.4l.9-.5 .8 .5-.8 .5zM370.2 188.1l.7 .4M370.2 188.1l-.7 .4"/>
<path d="M370.2 187.9v.2M370.7 189.2l.9-.5 .8 .5-.8 .5zM371.6 188.9l.7 .4M371.6 188.9l-.7 .4M371.6 188.7v.2M371.9 189.9l.8-.5 .9 .5-.9 .4zM372.7 189.6l.7 .3M372.7 189.6l-.6 .3M372.7 189.4v.2M373.7 191.3l.2 .1M373.7 191.3l-19.6-11.2-1.1-.2-38.6 22.2-.4 .3M373.8 191.2l.1 .2"/>
<path d="M374.2 189.4l7.1-4.1h.2l-7.1 4.1zM381.3 185.3l.1 .1M385.7 188l1 .5M385.7 184.3v3.7M385.7 188l-1.1 .6-10.7 2.8M386.7 188.5l.2-.1-.1-4.8-13.3 7.5-19.4-11.2-1.1-.2-.6 .2-38 21.9-.4 .4 .4 .7 19.3 11.1v.4l-13 7.4v4.8l-.2 .2M386.7 188.5v-4.6l-.1-.1-12.9 7.5M284.8 200.3v.5M284.8 200.3h.5M284.9 200.8l2.1 1.5M285 200.2l-.2 .1M285 200.2l.3 .1"/>
<path d="M285.1 200.8l1.9 1.3M285.1 200.9l1.9 1.2M285.3 200.3v.5h-.6M287 202.1v.2M287 202.3l2.7 1.5M289.7 203.8l2.4 1.4M289.7 203.8v-.2l2.6 1.5-.4 .5 .1 4.8 27.2 15.8M291.4 204.6h.2M297.3 203l.1-.4 .6-.5 1.8-1a3.9 3.9 0 0 1 3.5 0l7 4 .5 .4 .3 .6M297.3 203l.7-.7 1.8-1a3.9 3.9 0 0 1 3.5 0l7 4.1 .8 .7M297.3 203v.5l.5 .5 7.2 4.2a3.9 3.9 0 0 0 3.6 0l2.2-1.3 .3-.8M298.5 211.1v1.6l4.5 2.6 .2-.1"/>
<path d="M298.5 211.1l4.6 2.6 .1 1.5M298.6 211.1l.1 1.5 4.5 2.6M305.9 215.5l.2-.1 4.5 2.7 .1 1.5-4.6-2.5-.2-.3zM306.1 215.4l.1 1.5 4.5 2.6M310.7 219.5h.1M311.4 211.4l.7 .9 7.1 4.1a3.9 3.9 0 0 0 3.5 0l2.2-1.3 .3-.9M311.4 211.4l.5-.8 2-1.1a4 4 0 0 1 3.5 0l7.1 4 .7 .7M311.4 211.4l.3-.8 2.2-1.3a4 4 0 0 1 3.5 0l7.3 4.2 .5 .7M313.6 219.8l4.4 2.5 .3 .5v1.1M313.6 219.8l-.2 .2v1l.2 .4 4.4 2.5h.3M313.6 219.8v1.2l.2 .3 4.5 2.6M315 204.5l.9-.5 .8 .5-.8 .5z"/>
<path d="M315.9 204.2l.7 .4M315.9 204.2l-.7 .4M315.9 204v.2M316.4 205.3l.9-.5 .9 .5-.9 .5zM317.3 205l.7 .4M317.3 205l-.7 .4M317.3 204.8v.2M317.9 206.1l.8-.5 .9 .5-.9 .5zM318.7 205.8l.7 .4M318.7 205.8l-.7 .4M318.7 205.6v.2M319 206.8l.8-.5 .9 .5-.9 .5z"/>
<path d="M319.8 206.5l.7 .4M319.8 206.5l-.6 .4M319.8 206.3v.2M320.4 207.6l.8-.5 .9 .5-.9 .5zM321.2 207.3l.7 .4M321.2 207.3l-.6 .4M321.2 207.1v.2M321.8 208.4l.9-.5 .8 .5-.8 .5zM322.7 208.1l.6 .4M322.7 208.1l-.7 .4M322.7 207.9v.2M322.9 209l.9-.5 .8 .5-.8 .5z"/>
<path d="M323.8 208.7l.6 .5M323.8 208.7l-.7 .5M323.8 208.5v.2M324.3 209.8l.9-.5 .8 .5-.8 .6zM325.2 209.5l.6 .4M325.2 209.5l-.7 .4M325.2 209.3v.2M325.7 210.7l.9-.5 .8 .5-.8 .5zM326.6 210.4l.6 .3M326.6 210.4l-.7 .3M326.6 210.2v.2M326.8 211.3l.9-.5 .8 .5-.8 .5z"/>
<path d="M327.7 211l.7 .4M327.7 211l-.6 .4M327.7 210.8v.2M328.2 212.1l.9-.5 .8 .5-.8 .5zM329.1 211.8l.7 .4M329.1 211.8l-.6 .4M329.1 211.6v.2M329.6 212.9l.9-.4 .9 .4-.9 .5zM330.5 212.6l.7 .4M330.5 212.6l-.7 .4M330.5 212.5v.1M330.7 214.4l-7.1 4.1 .2 .1 7.1-4.1"/>
<path d="M330.7 214.4l.2 .1M330.7 214.4v.1M330.7 214.5h.2M330.7 214.5l-7 4.1M330.8 213.6l.8-.5 .9 .5-.9 .4zM331.5 215.6l-.4 .7-10.4 9.3M331.6 213.3l.7 .4M331.6 213.3l-.6 .4M331.6 213.1v.2M333.7 214.1l-13 7.6-.2 .3v4.8M319.2 226.2v-1.4l.2 .2v1.3l1.1 .5M319.3 226.1l-.1 .1"/>
<path d="M319.3 224.9v1.2M319.3 226.1l.1 .1"/>
<circle cx="73.1" cy="138" r=".47"/>
<circle cx="81.4" cy="138" r=".45"/>
<circle cx="98.1" cy="138" r=".47"/>
<circle cx="106.5" cy="138" r=".46"/>
<circle cx="182.5" cy="139.6" r=".67"/>
<circle cx="182.6" cy="139.7" r=".41"/>
<circle cx="73.1" cy="154.7" r=".44"/>
<circle cx="81.5" cy="154.7" r=".45"/>
<circle cx="98.1" cy="154.7" r=".46"/>
<circle cx="106.4" cy="154.7" r=".46"/>
<circle cx="182.5" cy="179.6" r=".42"/>
<circle cx="182.5" cy="163.3" r=".66"/>
<circle cx="182.5" cy="163.3" r=".41"/>
<circle cx="182.6" cy="179.6" r=".66"/>
</g>
<g fill="none" stroke="#000" stroke-width=".3">
<path d="M273.3 39l66.5 38.3 .1-.1M273.6 38.4l66.5 38.5M279.8 38.3v.2M279.9 38.3v.2M282.7 38.3v.2M27.8 40v53.8M151.8 40v53.8M281.1 49l-.2 .1M281.1 57.2l-.2 .1M282.1 53.4v.2M282.1 55.8v.1M286.5 40.4v.2"/>
<path d="M289.7 44.8v.2M293.4 42.7v.1M309.6 54.7l-1.6 .9M346.6 56.8l-10.3 10.3M273.6 75.2l65.8 37.9M281.1 73.2h-.2M281.1 66.4l-.2 .1M282.8 76.2l-.2 .1M282.8 60.2l-.2 .2M286.8 72.1v.2M286.8 67.8l-5.7 3.3M291.7 65.3l-.2 .1"/>
<path d="M293.3 64.1l-1.9 1.1M293.6 79.4v.1M299.2 76.8l-.2 .1M300 77.7v.2M304 62.2l-.1 .2M304 70.4l-.1 .1M305.8 73.5l-.2 .1M307.6 74.5l-.2 .1M319.9 71.4l-.1 .1M319.9 79.6l-.1 .1M322.4 62.3v.2M333.7 69.3v.2"/>
<path d="M333.8 69.3v.2M336.6 69.3v.2M337.8 64.9l.7 .8-2.2 1.4zM340.3 71.4v.2M346.4 73.1v.2M360.3 71.3l-14.1 14.1M287 84.7l2.5-.2-2.3 1.1zM289.5 84.5l-8.1 2.2M293.4 82.3l-.1 .1M299.2 83.6l-.2 .1M300.9 86.6l-.1 .1M314.2 94.3l-.2 .1"/>
<path d="M319.9 95.5l-.1 .1M319.9 88.8l-.1 .1M321.7 98.6l-.2 .1M321.7 82.7l-.2 .1M330.5 87.8h-.1M342.8 93.9l.3 .1M344.9 92.7l.3 .1M345.2 90.7l.3 .1M345.2 92.2l.3 .2M347 98.6v.2M347.6 83.3l.7 .7-2.1 1.4zM350.5 98.6v.2"/>
<path d="M352.2 99.6v.2M354 94.5v.2M361.1 90.4v.2M364.6 90.4v.2M366.4 91.4v.3M373.1 97.7h.1M373.3 96.2l.2 .1M373.3 97.2l.2 .1M375.4 92.5l-28.6 16.5M375.7 93.1l-28.5 16.5M27.1 107.1h125.3M330.5 103.7l-.1 .1"/>
<path d="M339.9 112.9l-.1 .2M347 114l.2 .1M353.7 108.8l.2 .1M358 106.3l.2 .1M358.3 104.8l.2 .1M358.3 105.8l.2 .2M361.2 104.5l.2 .1M365.5 102l.2 .1M365.8 100.5l.2 .1M365.8 101.5l.2 .1M368.8 100.1l.1 .1M27.1 130.3h125.3"/>
<path d="M172.3 130.3h.4M173 129.7v.3M184.8 129.7v.3M326.5 131.1l1.1 8.9M326.8 137.6l1-.1-.2 2.5zM339.7 135.6v.2M340.2 135.6v.2M343.5 136.7h.1M343.9 137.7v.2M344.5 137.7v.2M344.9 132.1v.1M348.6 129.9v.2"/>
<path d="M351.3 126.3l-66.5 38.4v.2h-.3M351.5 129.9v.2M351.6 129.9v.2M357.4 130.7l-.2 .2M357.6 130.1v.2M364.8 138.2l-7.6 4.4M300.9 158v.2M304.5 159l.2 .2M320.4 149.9l.2 .1M320.4 158l.2 .2M332.8 153h.1M341.6 147.8l.2 .2"/>
<path d="M343.4 154l.2 .1M343.4 144.8l.2 .1M348 147.3v.2M348 149.6v.3M348.7 147.3v.2M348.7 149.6v.3M350.1 146.5v.2M350.1 148.8v.2M351.9 146.5v.2M351.9 148.8v.2M354.1 148h.1M355 148.3v.2"/>
<path d="M355 150.7v.2M355.8 148.3v.2M355.8 150.7v.2M356.4 149.1l-.3 .1M357.2 142.6l1.9-1.7 .5 .9zM291 163.2v.2M291.1 168.3v.2M291.5 168.3v.2M291.7 179.3l-13.8 7.9M291.9 168.6l-.2 .1M293.9 175.4l.1 .1M294.8 161v.2"/>
<path d="M297.6 161v.2M297.7 161v.2M302.7 170.3l.2 .1M304.5 176.4l.2 .1M304.5 167.3h.2M304.6 160.7v.3M316.9 162.1l.1 .1M318.6 161.1l.2 .1M323.5 174.2l.2 .1M325.2 164.4l.2 .1M325.2 171.2h.2M331 169.9l.2 .1"/>
<path d="M340.2 174.4v.2M341.6 163.7l.2 .2M343.4 160.7l.2 .1M343.7 174.4v.2M346.7 176.1v.2M350.6 162.9l-58.7 33.8M350.7 163.2l-58.8 33.9M351.1 171.4v.2M352.4 179.9v.2M352.9 170.4v.2M354.1 179.9v.2M356.4 170.4v.2"/>
<path d="M357.4 166.5l-.2 .1M358 167.1l28.6 16.5 .1 .3 .2-.1M363.5 174.5v.2M365.2 179.6v.2M367 178.6v.2M370.5 178.6v.2M27.1 197.3h.4M27.8 189h124M152.1 197.3h.3M172.3 188.6h.4M186.3 190h53.8M288.6 183.7l-.3 .2"/>
<path d="M288.6 185.3l-.3 .1M288.8 185.7l-.2 .1M289.3 180.1l2.4-.8-1.9 1.7zM290.9 186.9l-.3 .2M293.3 184.3v.2M293.3 186.7v.2M293.9 191.3l.1 .1M302.7 186.2l.2 .1M304.5 183.1l.2 .2M304.8 194.8v.2M310.2 181.9l.2 .1M373.4 191v.2"/>
<path d="M373.8 191v.2M377.6 182.7v.2M381.9 189.4l-.1 2.5-1-.3zM381.9 189.4l-1.3 4.7M386.9 188.3l-.2 .1M284.5 200.6l.2 .1M285.2 201h.1M291.9 205.7l28.6 16.5 .2-.1M291.9 204.3l-.2 .1M292.3 205.1l28.5 16.5v.2M298 202.1v.2M298.6 211.2h-.2"/>
<path d="M298.6 212.2l-.2 .1M298.8 212.6l-.1 .2M299.8 201.1v.2M303.2 215.1l-.2 .2M303.3 201.1v.2M306.1 215.5l-.2 .1M306.1 216.5l-.2 .1M306.4 217l-.3 .1M310.3 205.1v.3M310.7 219.5l-.2 .1M312.1 210.3v.2M313.6 219.8l-.2 .2"/>
<path d="M313.9 209.3v.2M314.4 201.8v.3M317.4 209.3v.2M324.5 213.4v.1M333.7 214.2v.2M313.6 220.9l-.2 .1M313.8 221.3l-.1 .1M318.2 223.8l-.2 .1M320.7 226.6l-.2 .1M324.6 222.1l2.4 .8-.5 .9zM324.6 222.1l6.3 3.7M14.8 246.7h148v36h-148z"/>
<path d="M14.8 251.8h148M14.8 257h148M26.8 251.8v30.9M37.4 251.8v30.9M92.4 251.8v30.9M14.8 267.3h148M14.8 277.5h148"/>
<circle cx="349.3" cy="54.2" r="3.8"/>
<circle cx="362.9" cy="68.6" r="3.8"/>
<circle cx="277.8" cy="87.7" r="3.8"/>
<circle cx="326.1" cy="127.3" r="3.8"/>
<circle cx="368.1" cy="136.3" r="3.8"/>
<circle cx="274.6" cy="189.1" r="3.8"/>
<circle cx="379.7" cy="197.8" r="3.8"/>
<circle cx="334.2" cy="227.7" r="3.8"/>
</g>
<g fill="#000">
<circle cx="275.8" cy="37.6" r=".18"/>
<circle cx="276" cy="37.7" r=".18"/>
<circle cx="278.5" cy="36" r=".18"/>
<circle cx="278.7" cy="36.2" r=".18"/>
<circle cx="27.1" cy="40" r=".18"/>
<circle cx="48.8" cy="42.3" r=".18"/>
<circle cx="48.8" cy="42" r=".18"/>
<circle cx="130.8" cy="42.3" r=".18"/>
<circle cx="130.8" cy="42" r=".18"/>
<circle cx="144.1" cy="42.3" r=".18"/>
<circle cx="144.1" cy="42" r=".18"/>
<circle cx="152.4" cy="40" r=".18"/>
<circle cx="273.6" cy="58.7" r=".18"/>
<circle cx="273.6" cy="55.7" r=".18"/>
<circle cx="273.9" cy="58.9" r=".18"/>
<circle cx="277.7" cy="58.5" r=".18"/>
<circle cx="277.7" cy="58.3" r=".18"/>
<circle cx="277.7" cy="60.6" r=".18"/>
<circle cx="277.7" cy="60.8" r=".18"/>
<circle cx="341.6" cy="75.4" r=".18"/>
<circle cx="343.9" cy="73.7" r=".18"/>
<circle cx="344.2" cy="73.9" r=".18"/>
<circle cx="27.1" cy="93.8" r=".18"/>
<circle cx="27.8" cy="98.7" r=".18"/>
<circle cx="28.3" cy="98.7" r=".18"/>
<circle cx="151.3" cy="98.7" r=".18"/>
<circle cx="151.8" cy="98.7" r=".18"/>
<circle cx="152.4" cy="93.8" r=".18"/>
<circle cx="334.7" cy="93.4" r=".18"/>
<circle cx="334.7" cy="91.1" r=".18"/>
<circle cx="339.1" cy="93.4" r=".18"/>
<circle cx="339.1" cy="96.4" r=".18"/>
<circle cx="345.2" cy="90.7" r=".18"/>
<circle cx="27.1" cy="129.7" r=".18"/>
<circle cx="152.4" cy="129.7" r=".18"/>
<circle cx="343.6" cy="136.7" r=".18"/>
<circle cx="352.5" cy="127.7" r=".18"/>
<circle cx="352.8" cy="127.6" r=".18"/>
<circle cx="355.2" cy="129.2" r=".18"/>
<circle cx="355.4" cy="129.1" r=".18"/>
<circle cx="27.8" cy="157.1" r=".18"/>
<circle cx="28.3" cy="157.1" r=".18"/>
<circle cx="28.3" cy="157.9" r=".18"/>
<circle cx="28.3" cy="157.6" r=".18"/>
<circle cx="151.3" cy="157.1" r=".18"/>
<circle cx="151.8" cy="157.1" r=".18"/>
<circle cx="176" cy="157.9" r=".18"/>
<circle cx="176" cy="157.6" r=".18"/>
<circle cx="176.3" cy="157.9" r=".18"/>
<circle cx="177.2" cy="157.9" r=".18"/>
<circle cx="184" cy="157.9" r=".18"/>
<circle cx="184" cy="157.6" r=".18"/>
<circle cx="184.3" cy="157.9" r=".18"/>
<circle cx="185.2" cy="157.9" r=".18"/>
<circle cx="346.1" cy="146.4" r=".18"/>
<circle cx="346.7" cy="145.8" r=".18"/>
<circle cx="352.3" cy="144.7" r=".18"/>
<circle cx="352.9" cy="147.4" r=".18"/>
<circle cx="356.5" cy="149.5" r=".18"/>
<circle cx="357.4" cy="149.7" r=".18"/>
<circle cx="357.4" cy="149.9" r=".18"/>
<circle cx="27.8" cy="162.2" r=".18"/>
<circle cx="28.3" cy="162.2" r=".18"/>
<circle cx="28.3" cy="161.4" r=".18"/>
<circle cx="28.3" cy="161.7" r=".18"/>
<circle cx="151.3" cy="162.2" r=".18"/>
<circle cx="151.8" cy="162.2" r=".18"/>
<circle cx="176" cy="161.4" r=".18"/>
<circle cx="176" cy="161.7" r=".18"/>
<circle cx="176.3" cy="161.4" r=".18"/>
<circle cx="177.2" cy="161.4" r=".18"/>
<circle cx="184" cy="161.7" r=".18"/>
<circle cx="184" cy="161.4" r=".18"/>
<circle cx="184.3" cy="161.4" r=".18"/>
<circle cx="185.2" cy="161.4" r=".18"/>
<circle cx="287" cy="165.5" r=".18"/>
<circle cx="287.3" cy="165.4" r=".18"/>
<circle cx="289.7" cy="167" r=".18"/>
<circle cx="289.9" cy="166.9" r=".18"/>
<circle cx="352.5" cy="164.3" r=".18"/>
<circle cx="355.2" cy="165.8" r=".18"/>
<circle cx="27.8" cy="189.7" r=".18"/>
<circle cx="151.8" cy="189.7" r=".18"/>
<circle cx="172.3" cy="189" r=".18"/>
<circle cx="172.7" cy="189" r=".18"/>
<circle cx="237.8" cy="195.5" r=".18"/>
<circle cx="238.2" cy="195.5" r=".18"/>
<circle cx="285" cy="181.2" r=".18"/>
<circle cx="285" cy="184.3" r=".18"/>
<circle cx="291" cy="187.5" r=".18"/>
<circle cx="291.7" cy="187.6" r=".18"/>
<circle cx="291.7" cy="185.3" r=".18"/>
<circle cx="291.9" cy="185.3" r=".18"/>
<circle cx="291.9" cy="185.2" r=".18"/>
<circle cx="291.9" cy="187.5" r=".18"/>
<circle cx="291.9" cy="187.7" r=".18"/>
<circle cx="385.7" cy="186.7" r=".18"/>
<circle cx="289.7" cy="203.8" r=".18"/>
</g>
<g fill="none" stroke="#000" stroke-width=".71">
<path d="M10.1 9.9h400v277.1h-400zM70.1 7v2.9M140.1 7v2.9M207.2 5h5.8l-2.9 4.9zM210.1 0v9.9M280.1 7v2.9M350.1 7v2.9M7.2 74.2h2.9M410.1 74.2h3M.1 148.5h10M5.1 145.6l5 2.9-5 2.9zM410.1 148.5h10"/>
<path d="M410.1 148.5l5-2.9v5.8zM7.2 222.7h2.9M410.1 222.7h3M70.1 287v2.9M140.1 287v2.9M210.1 287v10M210.1 287l2.9 5h-5.8zM280.1 287v2.9M350.1 287v2.9"/>
</g>
<path d="M230.1 247h180v40h-180zM275.1 247v40M298.9 255h111.2M298.9 247v40M230.1 274h68.8M230.1 261h68.8M298.9 279h111.2M298.9 267h111.2M327.9 279v8M368.9 279v8" fill="none" stroke="#000" stroke-width=".51"/>
<path d="M111.3 27.3h191.1" fill="none" stroke="#000" stroke-width=".89"/>
<path d="M337.8 64.9l.7 .8-2.2 1.4zM287 84.7l2.5-.2-2.3 1.1zM347.6 83.3l.7 .7-2.1 1.4zM326.8 137.6l1-.1-.2 2.5zM357.2 142.6l1.9-1.7 .5 .9zM289.3 180.1l2.4-.8-1.9 1.7zM381.9 189.4l-.1 2.5-1-.3zM324.6 222.1l2.4 .8-.5 .9z" fill="#000"/>
<text font-size="13.7" x="111.3" y="25.1">SOPORTE DE TV, PC y RACK</text>
<g font-size="6.3">
<text x="329.4" y="275.4">BRZ-CON-04-MET02</text>
<text x="345" y="285.6">A3</text>
</g>
<text font-size="5.5" x="298.9" y="263.4">Planos producción metal. Bronze V04</text>
<text font-size="4.1" x="69.1" y="220.1">CONJUNTO SOLDADO</text>
<g font-size="3.5">
<text x="34.2" y="9.6">6</text>
<text x="104.2" y="9.6">5</text>
<text x="174.2" y="9.6">4</text>
<text x="244.2" y="9.6">3</text>
<text x="314.2" y="9.6">2</text>
<text x="384.2" y="9.6">1</text>
<text x="7.3" y="38.4">D</text>
<text x="410.6" y="38.4">D</text>
<text x="348.3" y="55.5">2</text>
<text x="362" y="69.9">1</text>
<text x="276.8" y="89">2</text>
<text x="7.4" y="112.6">C</text>
<text x="410.7" y="112.6">C</text>
<text x="325.2" y="128.7">2</text>
<text x="367.1" y="137.6">1</text>
<text x="7.4" y="186.9">B</text>
<text x="273.7" y="190.4">1</text>
<text x="410.8" y="186.9">B</text>
<text x="378.7" y="199.1">3</text>
<text x="71.4" y="208.9">BRZ-CON-04-CTVRS001</text>
<text x="80.7" y="213.1">SCALE 1 / 6</text>
<text x="333.2" y="229">3</text>
<text x="230" y="243.9">Acabado cincado amarillo trivalente</text>
<text x="79.7" y="250.6">PARTS LIST</text>
<text x="231" y="251.5">DRAWN</text>
<text x="16.8" y="255.7">ITEM</text>
<text x="28.9" y="255.7">QTY</text>
<text x="53.5" y="255.7">PART NUMBER</text>
<text x="116.7" y="255.7">DESCRIPTION</text>
<text x="343.1" y="252.3">SIMUMAK</text>
<text x="7.4" y="261.1">A</text>
<text x="19.9" y="260.9">1</text>
<text x="31.2" y="260.9">2</text>
<text x="38.3" y="260.9">BRZ-CON-04-CSTVCS001</text>
<text x="93.3" y="260.9">Conjunto soldado refuerzo soporte TVs</text>
<text x="410.7" y="261.1">A</text>
<text x="93.3" y="266">laterales</text>
<text x="230.9" y="264.6">CHECKED</text>
<text x="19.9" y="271.1">2</text>
<text x="31.2" y="271.1">1</text>
<text x="38.3" y="271.1">BRZ-CON-04-CTVC001</text>
<text x="93.3" y="271.1">Chapa principal soporte TV central,</text>
<text x="300.3" y="274.5">DWG NO:</text>
<text x="19.9" y="281.4">3</text>
<text x="31.2" y="281.4">2</text>
<text x="38.3" y="281.4">BRZ-CON-V003-CARTRACK001</text>
<text x="93.3" y="276.3">bandeja y PC. Chapa 2 mm</text>
<text x="93.3" y="281.4">Cartela rigidizadora PC. Chapa 2 mm</text>
<text x="231.3" y="278.3">APPROVED</text>
<text x="299.9" y="282.6">REV</text>
<text x="309.6" y="283.3">02</text>
<text x="328.5" y="283.1">SIZE</text>
<text x="370.9" y="285.1">SHEET 1 OF 19</text>
<text x="34.2" y="289.9">6</text>
<text x="104.2" y="289.9">5</text>
<text x="174.2" y="289.9">4</text>
<text x="244.2" y="289.9">3</text>
<text x="314.2" y="289.9">2</text>
<text x="384.2" y="289.9">1</text>
</g>
<g font-size="2.7">
<text x="234.5" y="256.6">Sergio Torremocha</text>
<text x="277.2" y="255.3">06/09/2013</text>
</g>
</svg>
